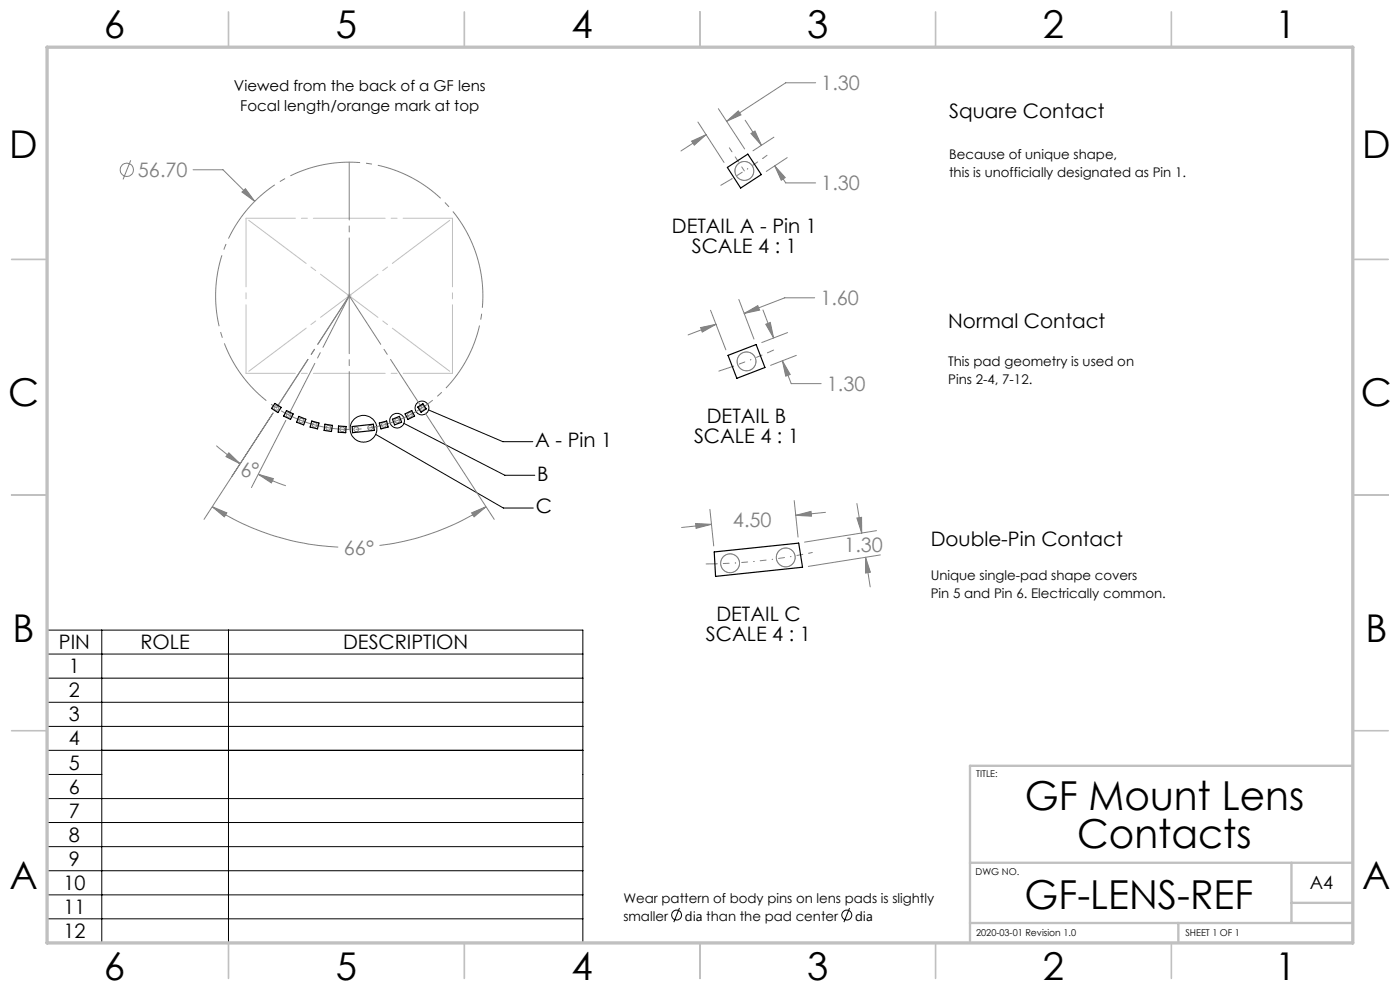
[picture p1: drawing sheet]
<svg xmlns="http://www.w3.org/2000/svg" width="297mm" height="210mm" viewBox="0 0 297 210" stroke-linecap="round" stroke-linejoin="round" font-family="sans-serif">
<g fill="none" stroke="#808080" stroke-width=".21">
<path d="M173 17.6h-6.3l-12.6 8.1M27.7 34l-1.6 4.1M41 36h6.3l6.7 6.7M146.7 29.9l3.1-1.3-2.5 2.2zM148.1 25.9l5.5 8.6M149.8 28.6l-5.3 3.4M152.4 23.1l5.6 8.5M154.1 25.7l2.5-2.2 .6 .9zM158.1 25.5l3.4 5.3M159.3 28.3l.9-.5 1.3 3zM164.2 29.1l-4.5 2.9M164.4 35.2l2.2 2.5-.9 .5z"/>
<path d="M164.4 35.2l2.3 3.6h6.3M167 33.4l-4.4 3M51.3 40.7l.8-.7 1.9 2.7zM148.6 69.5l3.3-.7-2.9 1.6zM150.7 65.8l3.3 8.4M151.9 68.8l-5.9 2.2M156.7 63.5l3.2 8.4M157.9 66.5l2.9-1.7 .3 1zM161.9 65.7l2.2 6M162.5 68.8l.9-.4 .7 3.3zM166 76.5l1.9 4.9h6.3M166 76.5l1.6 2.9-.9 .4z"/>
<path d="M167.1 70.5l-5.5 2.2M168.9 75.4l-5.4 2.1M172.8 63.2h-6.3l-8.6 3.3M45.9 94.5l5 3.9M48.5 96.1l2.4 2.3-3-1.5zM57.9 87.6l-14.6 22.6M60.6 89.2l-7.3 14.2M90.2 87.6l14.6 22.6M45 107.5l3.1 1.3-.5 .8zM45 107.5a53.2 53.2 0 0 0 26.8 8.6M54.8 100.6l3.2 .9-.4 .9zM54.8 100.6l2.1 1 3.7 1.4"/>
<path d="M100 108.8l3.1-1.3-2.5 2.1zM103.1 107.5a53.2 53.2 0 0 1-22.6 8.2M147.6 111l3.3 .2-3.2 .9zM150.6 108l.8 7.8M150.9 111.2l-6.3 .7M168.5 106.2l.8 7.7M168.8 109.3l3.2-.8 .2 1zM175.1 108.7l-6.3 .6M181.8 109.9l1-.2v3.4zM181.8 106.8l1 6.3M183.6 118.2l1 6.3M183.6 118.2l1 3.2-1 .2z"/>
<path d="M185.9 112.6l-15.2 2.4M186.8 117.7l-15.3 2.4"/>
<circle cx="26.9" cy="36" r="1.41"/>
</g>
<g fill="none" stroke="#000" stroke-width=".21">
<path d="M79.7 92.1l27.1 15.7h6.3M85.7 89.8l21.4 11h6.4M90.9 87l15.8 6.7h6.3M10 133.7h113.6v66.3h-113.6zM10 138.7h113.6M21.6 133.7v66.3M48.5 133.7v66.3M10 143.9h113.6M10 149h113.6M10 154.1h113.6M10 159.2h113.6M10 164.3h11.6"/>
<path d="M10 169.4h113.6M10 174.5h113.6M10 179.6h113.6M10 184.7h113.6M10 189.8h113.6M10 194.9h113.6M144.1 192.6l-1.2 3M180.2 192.6l-1.2 3"/>
<circle cx="77.1" cy="91" r="2.84"/>
<circle cx="84.2" cy="89.2" r="1.55"/>
<circle cx="89.5" cy="86.5" r="1.46"/>
<circle cx="143.6" cy="194.1" r="1.05"/>
<circle cx="179.6" cy="194.1" r="1.05"/>
</g>
<path d="M73.6 62.8h1M73.7 62.4l.7 .7M74.1 62.3v1M74.4 62.4l-.7 .7" fill="none" stroke="#c0c0c0" stroke-width=".21"/>
<path d="M101.2 54.5a28.4 28.4 0 0 0-47.5-11.4 28.4 28.4 0 0 0 13 47 28.4 28.4 0 0 0 34.9-34.2l-.4-1.4" fill="none" stroke="#808080" stroke-width=".21" stroke-dasharray="15.2 1.3 1.3 1.3" stroke-dashoffset="4.3" stroke-linecap="butt"/>
<path d="M59.1 86.4a.5 .5 0 0 0-.8-.2 .5 .5 0 0 0 .2 .8 .5 .5 0 0 0 .6-.5v-.1M61.7 87.9a.5 .5 0 0 0-.8-.3 .5 .5 0 0 0 .1 .9 .5 .5 0 0 0 .7-.5v-.1M64.4 89.1a.5 .5 0 0 0-.8-.2 .5 .5 0 0 0 .2 .8 .5 .5 0 0 0 .6-.5v-.1M67.2 90a.5 .5 0 0 0-.8-.2 .5 .5 0 0 0 .2 .8 .5 .5 0 0 0 .7-.5l-.1-.1M70.1 90.6a.5 .5 0 0 0-.8-.2 .5 .5 0 0 0 .2 .8 .5 .5 0 0 0 .7-.5l-.1-.1M73.1 90.9a.5 .5 0 0 0-.8-.2 .5 .5 0 0 0 .1 .8 .5 .5 0 0 0 .7-.5v-.1M76.1 90.9a.5 .5 0 0 0-.9-.2 .5 .5 0 0 0 .2 .8 .5 .5 0 0 0 .7-.5v-.1M79 90.6a.5 .5 0 0 0-.8-.2 .5 .5 0 0 0 .1 .8 .5 .5 0 0 0 .7-.5v-.1M81.9 90a.5 .5 0 0 0-.8-.2 .5 .5 0 0 0 .2 .8 .5 .5 0 0 0 .6-.5v-.1M84.7 89.1a.5 .5 0 0 0-.8-.2 .5 .5 0 0 0 .2 .8 .5 .5 0 0 0 .6-.5v-.1M87.4 87.9a.5 .5 0 0 0-.8-.3 .5 .5 0 0 0 .2 .9 .5 .5 0 0 0 .7-.5l-.1-.1M90 86.4a.5 .5 0 0 0-.8-.2 .5 .5 0 0 0 .2 .8 .5 .5 0 0 0 .6-.5v-.1" fill="none" stroke="#808080" stroke-width=".21" stroke-dasharray="15.2 1.3 1.3 1.3" stroke-linecap="butt"/>
<path d="M154.7 31.4l3.2 4.9" fill="none" stroke="#808080" stroke-width=".21" stroke-dasharray="15.2 1.3 1.3 1.3" stroke-dashoffset="14.2"/>
<g fill="none" stroke="#808080" stroke-width=".21" stroke-dasharray="15.2 1.3 1.3 1.3">
<path d="M152.9 39.3l2.4-1.4M155.9 36.2v.2M155.9 36.4v.2M155.9 36v.2M155.9 36.6l.1 .2M156 35.8l-.1 .2M156 36.8l.1 .2M156 35.6v.2M156.1 37l.1 .2M156.1 35.4l-.1 .2M156.2 37.2l.1 .2M156.2 35.2l-.1 .2"/>
<path d="M156.3 37.4l.1 .2M156.3 35.1l-.1 .1M156.4 37.6l.1 .1M156.4 34.9l-.1 .2M156.5 37.7l.2 .2M156.6 34.8l-.2 .1M156.7 37.9l.2 .1M156.8 34.6l-.2 .2M156.9 38l.2 .1M156.9 34.5l-.1 .1M157.1 38.1l.2 .1M157.1 34.4l-.2 .1"/>
<path d="M157.3 38.2h.2M157.3 34.3l-.2 .1M157.5 38.2h.2M157.5 34.3h-.2M157.7 38.2l.2 .1M157.7 34.3h-.2M157.9 38.3h.2M157.9 34.3h-.2M158.1 38.3l.2-.1M158.2 34.3h-.3M158.3 38.2h.2M158.4 34.3h-.2"/>
<path d="M158.5 38.2l.2-.1M158.6 34.4l-.2-.1M158.7 38.1l.2-.1M158.8 34.4h-.2M158.9 38l.2-.1M158.9 34.5l-.1-.1M159.1 37.9l.1-.1M159.1 34.7l-.2-.2M159.2 37.8l.2-.2M159.3 34.8l-.2-.1M159.4 37.6l.1-.1M159.4 34.9l-.1-.1"/>
<path d="M159.5 37.5l.1-.2M159.5 35.1l-.1-.2M159.6 37.3l.1-.2M159.7 35.3l-.2-.2M159.7 37.1l.1-.2M159.8 35.5l-.1-.2M159.8 36.9l.1-.2M159.8 35.7v-.2M159.9 36.7v-.2M159.9 35.9l-.1-.2M159.9 36.5v-.2M159.9 36.1v-.2"/>
<path d="M159.9 36.3v-.2M161.8 33.6l.9-.7M152.5 78.7l3.1-1M156.4 76.6v.2M156.4 76.8v.2M156.4 76.4v.2M156.4 77l.1 .2M156.4 76.2v.2M156.5 77.2v.2M156.5 76l-.1 .2M156.5 77.4l.1 .2M156.6 75.8l-.1 .2"/>
<path d="M156.6 77.6l.1 .2M156.7 75.6l-.1 .2M156.7 77.8l.2 .2M156.8 75.5l-.1 .1M156.9 78l.1 .1M156.9 75.3l-.1 .2M157 78.1l.2 .2M157.1 75.1l-.2 .2M157.2 78.3l.1 .1M157.2 75l-.1 .1M157.3 78.4l.2 .1M157.4 74.9l-.2 .1"/>
<path d="M157.5 78.5h.2M157.6 74.8l-.2 .1M157.7 78.5l.2 .1M157.8 74.7l-.2 .1M157.9 78.6h.2M158 74.7h-.2M158.1 78.6l.2 .1M158.2 74.7h-.2M158.3 78.7h.2M158.4 74.7h-.2M158.5 78.7l.3-.1M158.6 74.7h-.2"/>
<path d="M158.8 78.6h.2M158.8 74.7h-.2M159 78.6l.2-.1M159 74.8l-.2-.1M159.2 78.5l.1-.1M159.2 74.8h-.2M159.3 78.4l.2-.1M159.4 74.9l-.2-.1M159.5 78.3l.2-.1M159.6 75.1l-.2-.2M159.7 78.2l.1-.2M159.7 75.2l-.1-.1"/>
<path d="M159.8 78l.2-.1M159.9 75.3l-.2-.1M160 77.9l.1-.2M160 75.5l-.1-.2M160.1 77.7l.1-.2M160.1 75.7l-.1-.2M160.2 77.5l.1-.2M160.2 75.9l-.1-.2M160.3 77.3v-.2M160.3 76.1l-.1-.2M160.3 77.1l.1-.2M160.3 76.3v-.2"/>
<path d="M160.4 76.9v-.2M160.4 76.5l-.1-.2M160.4 76.7v-.2M162.9 74.8l1.2-.5M149.8 119.6h2.3M152.9 119.4v.3M152.9 119.7v.2M152.9 119.2v.2M152.9 119.9l.1 .2M152.9 119v.2M153 118.8l-.1 .2M153.1 118.6l-.1 .2"/>
<path d="M153.2 118.5l-.1 .1M153.3 118.3l-.1 .2M153.4 118.1l-.1 .2M153.6 118l-.2 .1M153.7 117.8l-.1 .2M153.9 117.7l-.2 .1M154.1 117.6l-.2 .1M154.3 117.6h-.2M154.5 117.5l-.2 .1M154.7 117.5h-.2M154.9 117.5h-.2M155.1 117.5h-.2"/>
<path d="M155.3 117.5h-.2M155.5 117.6l-.2-.1M155.7 117.7l-.2-.1M155.9 117.8l-.2-.1M156.1 117.9l-.2-.1M156.2 118l-.1-.1M156.4 118.2l-.2-.2M156.5 118.3l-.1-.1M156.6 118.5l-.1-.2M156.7 118.7l-.1-.2M156.8 118.9l-.1-.2M156.8 119.9l.1-.2"/>
<path d="M156.8 119.1v-.2M156.9 119.7v-.2M156.9 119.3l-.1-.2M156.9 119.5v-.2M164.7 118.2v.2M164.7 118.4v.2M164.7 118v.2M164.7 118.6l.1 .2M164.7 117.8v.2M164.8 118.8v.2M164.8 117.6l-.1 .2M164.8 119l.1 .2"/>
<path d="M164.9 117.4l-.1 .2M164.9 119.2l.2 .2M165 117.2l-.1 .2M165.1 119.4l.1 .2M165.1 117l-.1 .2M165.2 119.6l.1 .1M165.2 116.9l-.1 .1M165.3 119.7l.2 .1M165.4 116.7l-.2 .2M165.5 119.8l.2 .2M165.5 116.6l-.1 .1M165.7 120l.1 .1"/>
<path d="M165.7 116.5l-.2 .1M165.9 116.4l-.2 .1M166.1 116.3l-.2 .1M166.3 116.3h-.2M166.5 116.3h-.2M166.7 116.2l-.2 .1M166.9 116.3l-.2-.1M167.1 116.3h-.2M167.3 116.4l-.2-.1M167.5 116.4h-.2M167.7 120l.1-.1M167.7 116.5l-.2-.1"/>
<path d="M167.8 119.9l.2-.1M167.9 116.6l-.2-.1M168 119.8l.2-.2M168.1 116.8l-.2-.2M168.2 119.6l.1-.2M168.2 116.9l-.1-.1M168.3 119.4l.1-.1M168.3 117.1l-.1-.2M168.4 119.3l.1-.2M168.4 117.3l-.1-.2M168.5 119.1l.1-.2M168.5 117.5l-.1-.2"/>
<path d="M168.6 118.9v-.2M168.6 117.7l-.1-.2M168.6 118.7l.1-.2M168.7 117.9l-.1-.2M168.7 118.5v-.2M168.7 118.1v-.2M168.7 118.3v-.2M171.6 117.4l.7-.2M153 120.1v.2M153 120.3l.1 .2M153.1 120.5l.1 .1M153.2 120.6l.2 .2"/>
<path d="M153.4 120.8l.1 .1M153.5 120.9l.2 .2M153.7 121.1l.2 .1M153.9 121.2l.1 .1M154 121.3l.2 .1M154.2 121.4h.2M154.4 121.4l.2 .1M154.6 121.5h.2M154.8 121.5h.3M155.1 121.5l.2-.1M155.3 121.4h.2M155.5 121.4l.2-.1"/>
<path d="M155.7 121.3l.2-.1M155.9 121.2l.1-.1M156 121.1l.2-.1M156.2 121l.1-.2M156.3 120.8l.2-.1M156.5 120.7l.1-.2M156.6 120.5l.1-.2M156.7 120.3l.1-.2M156.8 120.1v-.2M165.8 120.1h.2M166 120.1l.2 .1M166.2 120.2h.2"/>
<path d="M166.4 120.2h.3M166.7 120.2h.2M166.9 120.2h.2M167.1 120.2h.2M167.3 120.2l.2-.1M167.5 120.1l.2-.1"/>
</g>
<path d="M155.3 37.9l3.3-2.1M158.6 35.8l3.2-2.2M155.6 77.7l3.6-1.4M159.2 76.3l3.7-1.5M152.1 119.6l3.9-.2M156 119.4l3.9-.3M159.9 119.1l4-.4M163.9 118.7l3.8-.6M167.7 118.1l3.9-.7" fill="none" stroke="#808080" stroke-width=".21" stroke-dasharray="15.2 1.3 1.3 1.3" stroke-dashoffset="15.2"/>
<path d="M96 46.3h-43.8M96 79.2h-43.8" fill="none" stroke="#c0c0c0" stroke-width=".21" stroke-dasharray="15.2 1.3 1.3 1.3" stroke-dashoffset="4.8"/>
<path d="M52.2 79.2v-32.9M96 79.2v-32.9" fill="none" stroke="#c0c0c0" stroke-width=".21" stroke-dasharray="15.2 1.3 1.3 1.3" stroke-dashoffset=".7"/>
<path d="M96 46.3l-43.8 32.9M96 79.2l-43.8-32.9" fill="none" stroke="#c0c0c0" stroke-width=".21" stroke-dasharray="15.2 1.3 1.3 1.3" stroke-dashoffset="-.7"/>
<g fill="none" stroke="#c0c0c0" stroke-width=".35">
<path d="M48.5 2.5v7.5M98.5 2.5v7.5M148.5 2.5v7.5M198.5 2.5v7.5M248.5 2.5v7.5M2.5 55h7.5M287 55h7.5M2.5 105h7.5M287 105h7.5M2.5 155h7.5M287 155h7.5M48.5 200v7.5"/>
<path d="M98.5 200v7.5M148.5 200v7.5M198.5 200v7.5M248.5 200v7.5"/>
</g>
<path d="M287 162.4h-81.2v37.5M205.8 195.8h81.2M205.8 183h81.2M250 195.8v4.2M274 183v12.8M274 191.5h13" fill="none" stroke="#c0c0c0" stroke-width=".5"/>
<path d="M10 10h277v190h-277z" fill="none" stroke="#c0c0c0" stroke-width=".7"/>
<path d="M74.1 62.7v28.4M74.1 62.7l-15.5 23.8M74.1 62.7l-12.9 25.3M74.1 62.7l15.4 23.8M74.1 62.7v-28.3" fill="none" stroke="#808080" stroke-width=".21" stroke-dasharray="15.2 1.3 1.3 1.3" stroke-dashoffset="3"/>
<path d="M48.5 96.1l2.4 2.3-3-1.5zM54.8 100.6l3.2 .9-.4 .9zM45 107.5l3.1 1.3-.5 .8zM100 108.8l3.1-1.3-2.5 2.1zM51.3 40.7l2.7 2-1.9-2.7zM164.4 35.2l2.2 2.5-.9 .5zM159.3 28.3l.9-.5 1.3 3zM154.1 25.7l2.5-2.2 .6 .9zM146.7 29.9l3.1-1.3-2.5 2.2zM157.9 66.5l2.9-1.7 .3 1zM148.6 69.5l3.3-.7-2.9 1.6zM166 76.5l1.6 2.9-.9 .4zM162.5 68.8l.9-.4 .7 3.3zM168.8 109.3l3.2-.8 .2 1zM147.6 111l3.3 .2-3.2 .9zM183.6 118.2l1 3.2-1 .2zM181.8 109.9l1-.2v3.4z" fill="#808080"/>
<g fill="none" stroke="#000" stroke-width=".25">
<path d="M154.3 35.5l4.3-2.8 2.9 4.3-4.4 2.9zM154.4 75.4l6-2.3 1.9 4.9-6 2.2zM58.3 85.6l1.4 .8-.8 1.1-1.3-.9zM60.8 87.1l1.4 .7-.6 1.2-1.4-.7zM63.4 88.3l1.5 .6-.5 1.2-1.5-.5zM66.1 89.3l1.6 .4-.4 1.3-1.5-.4zM68.9 90l1.6 .2-.2 1.3-1.5-.2zM71.8 90.4l1.6 .1-.1 1.3-1.5-.1zM74.7 90.5l4.5-.5 .2 1.3-4.6 .5zM80.5 89.7l1.5-.4 .3 1.3-1.5 .4zM83.3 88.9l1.4-.6 .5 1.3-1.5 .5zM85.9 87.8l1.4-.7 .6 1.2-1.4 .7z"/>
<path d="M88.6 86.4l1.1-.8 .7 1.1-1.1 .7zM151.5 117.1l17.9-1.9 .9 5.1-18.5 2z"/>
</g>
<g font-size="8.5">
<text x="217.4" y="171.8">GF Mount Lens</text>
<text x="228.5" y="179.9">Contacts</text>
<text x="217.4" y="192.7">GF-LENS-REF</text>
</g>
<g font-size="8.1">
<text x="22" y="8">6</text>
<text x="71.2" y="8">5</text>
<text x="121.2" y="8">4</text>
<text x="171.3" y="8">3</text>
<text x="221.3" y="8">2</text>
<text x="270.5" y="8">1</text>
<text x="2" y="33.6">D</text>
<text x="289" y="33.6">D</text>
<text x="1.7" y="86.1">C</text>
<text x="288.7" y="86.1">C</text>
<text x="2.7" y="136.1">B</text>
<text x="289.7" y="136.1">B</text>
<text x="2" y="188.6">A</text>
<text x="289" y="188.6">A</text>
<text x="22" y="208">6</text>
<text x="71.2" y="208">5</text>
<text x="121.2" y="208">4</text>
<text x="171.3" y="208">3</text>
<text x="221.3" y="208">2</text>
<text x="270.5" y="208">1</text>
</g>
<g font-size="4.2" fill="#808080">
<text x="174.2" y="19.2">1.30</text>
<text x="29.3" y="37.6">56.70</text>
<text x="174.2" y="40.4">1.30</text>
<text x="174" y="64.7">1.60</text>
<text x="175.4" y="82.9">1.30</text>
<text x="51" y="101.2">6°</text>
<text x="155.5" y="111.9">4.50</text>
<text x="73" y="117.6">66°</text>
<text x="179.1" y="117.2">1.30</text>
</g>
<g font-size="4.2">
<text x="201.4" y="25">Square Contact</text>
<text x="142.5" y="49.5">DETAIL A - Pin 1</text>
<text x="146.8" y="53.6">SCALE 4 : 1</text>
<text x="201.2" y="69.5">Normal Contact</text>
<text x="149.9" y="89.8">DETAIL B</text>
<text x="113.5" y="94.8">A - Pin 1</text>
<text x="147.2" y="94">SCALE 4 : 1</text>
<text x="114" y="102">B</text>
<text x="113.6" y="108.9">C</text>
<text x="197.4" y="115.9">Double-Pin Contact</text>
<text x="152" y="131.8">DETAIL C</text>
<text x="12.5" y="137.7">PIN</text>
<text x="29.8" y="137.7">ROLE</text>
<text x="72.8" y="137.7">DESCRIPTION</text>
<text x="149.8" y="136">SCALE 4 : 1</text>
<text x="14.6" y="142.8">1</text>
<text x="14.6" y="147.9">2</text>
<text x="14.6" y="153">3</text>
<text x="14.6" y="158.1">4</text>
<text x="14.6" y="163.2">5</text>
<text x="14.6" y="168.3">6</text>
<text x="14.6" y="173.5">7</text>
<text x="14.6" y="178.6">8</text>
<text x="14.6" y="183.7">9</text>
<text x="13.5" y="188.8">10</text>
<text x="13.5" y="193.9">11</text>
<text x="13.5" y="199">12</text>
</g>
<text font-size="3.9" x="277.9" y="188.5">A4</text>
<g font-size="3.2">
<text x="49.6" y="19.4">Viewed from the back of a GF lens</text>
<text x="50.9" y="23.6">Focal length/orange mark at top</text>
</g>
<g font-size="2.8">
<text x="201.4" y="33.8">Because of unique shape,</text>
<text x="201.4" y="37.6">this is unofficially designated as Pin 1.</text>
<text x="201.2" y="77.6">This pad geometry is used on</text>
<text x="201.2" y="81.4">Pins 2-4, 7-12.</text>
<text x="197.4" y="123">Unique single-pad shape covers</text>
<text x="197.4" y="126.8">Pin 5 and Pin 6. Electrically common.</text>
<text x="132.2" y="191.4">Wear pattern of body pins on lens pads is slightly</text>
<text x="132.2" y="195.3">smaller</text>
<text x="145.3" y="195.3">dia than the pad center</text>
<text x="181.4" y="195.3">dia</text>
</g>
<g font-size="2">
<text x="207.1" y="164.9">TITLE:</text>
<text x="207" y="185.5">DWG NO.</text>
<text x="207.1" y="198.6">2020-03-01 Revision 1.0</text>
<text x="251.5" y="198.6">SHEET 1 OF 1</text>
</g>
</svg>
